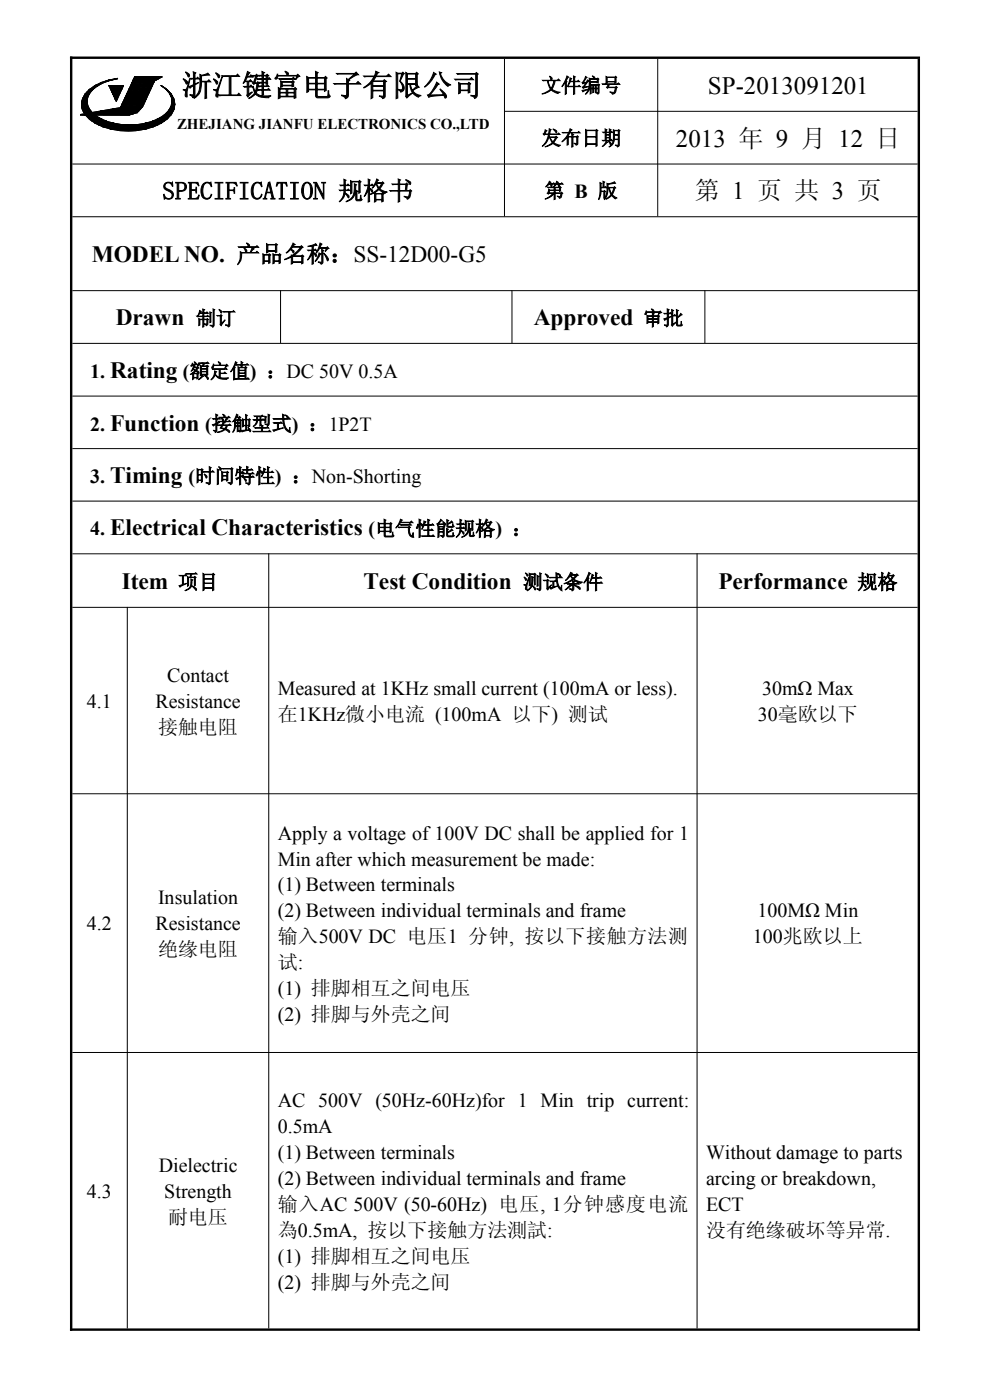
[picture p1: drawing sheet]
<svg xmlns="http://www.w3.org/2000/svg" width="210mm" height="297mm" viewBox="0 0 210 297" stroke-linecap="round" stroke-linejoin="round" font-family="sans-serif">
<path d="M14.8 12.2h180.4M15.1 12v270.3M194.9 12.5v269.8M14.8 282.1h180.4" fill="none" stroke="#000" stroke-width=".51"/>
<g fill="none" stroke="#000" stroke-width=".21">
<path d="M18 20l.7 .4h-.9zM18 20h.9zM18.2 19.8l.7 .2h-.9zM18.4 19.6l.6 .2h-.8zM18.9 19h.8zM18.9 19l.3 .6h-.8zM19 18.9l.2-.1 .6 .1zM19.2 18.8l.9-.6-.2 .6zM20.1 18.2h.7zM20.2 18.1h.6zM20.3 18.1l1.2-.6-.6 .6zM21.5 17.5h.6z"/>
<path d="M21.5 17.5l1-.3-.4 .3zM22.5 17.2l.5-.2 .1 .2zM23 17h.5zM23.1 18.2h3.1zM23.1 18.2h3.1l-1.5 3.3zM23.1 18.2l2.8 .6h-2.5zM23.1 17l1.4-.3-.8 .3zM23.4 18.8l2.4 .1h-2.3zM23.4 18.9h2.5M23.5 18.9l2.3 .1zM23.5 19h2.3M23.5 19h2.3z"/>
<path d="M23.5 19l2.1 .6h-1.8zM23.8 19.6l1.6 .2h-1.5zM23.9 19.8l1.5 .2h-1.5zM23.9 20h1.5zM24 20l1.2 .4h-1zM24.5 16.7h.4zM24.9 16.6a10.4 10.4 0 0 0-7 3.5 3.7 3.7 0 0 0 1.2 5.3 15 15 0 0 0 15.1 .7 4.5 4.5 0 0 0 2.7-5.1l-.6-1-.9-1-1.2-.9M24.9 16.6v.1a9 9 0 0 0-5.9 3.2 3.3 3.3 0 0 0 1.2 4.5 13.8 13.8 0 0 0 14.7 0 3.3 3.3 0 0 0 .3-5.5l-1-.7M26.9 20l4.4 .4h-4.6zM26.9 20h4.6M26.9 20h4.6zM26.9 19.9h4.7"/>
<path d="M26.9 19.8l4.6 .2h-4.6zM27.1 19.6l4.5 .2h-4.7zM27.3 19l4.4 .6h-4.6zM27.3 19h4.6M27.3 19h4.6zM27.3 19h4.7M27.3 18.9l4.6 .1zM27.3 18.9h4.7M27.4 18.8l4.6 .1h-4.7zM27.7 18.2l4.3 .6h-4.6zM27.7 18.2h4.6zM27.7 18.1l4.6 .1z"/>
<path d="M27.7 18.1h4.6zM28 17.5h4.6zM28 17.5l4.4 .6h-4.7zM28 17.5h4.6M28.2 17.2l4.4 .3h-4.6zM28.2 17.1h4.8M28.2 17l4.6 .2h-4.6zM28.2 17h5M28.3 17h4.7zM28.4 16.7l4.8 .3h-4.9zM28.4 16.7h5.4M28.4 16.6l5.2 .1z"/>
<path d="M28.6 16.3h5.8zM28.6 16.3l5.2 .3h-5.4zM28.6 16.3l-3.1 6.5M28.6 16.3h5.8l-1.6 .9-2.5 5.4M32.3 18.2h-4.6M32.4 18.1l-4.7 .1M34.2 18.2h.1M34.2 18.1h.1M34.2 18.2l.9 .6zM34.2 18.1v.1M35 18.8l.4 .1zM35.2 18.9l.2 .1z"/>
<path d="M35.3 19h.2zM35.3 19l.7 .6h-.3zM35.7 19.6l.5 .2h-.2zM36 19.8l.3 .2h-.3zM36 20h.4zM36 20l.6 .4h-.4zM107 12.5v33.4M139.5 12.5v33.4M15.4 34.8h179.3M17.1 24.3l1 .1h-1M17.1 24.3l1 .1zM17.1 24.4h1z"/>
<path d="M17.3 22l1.2 .1zM17.3 22.1l1.3 .1zM17.3 22.2l1.4 .4h-1.3zM17.4 21.7l1.1 .3h-1.2zM17.4 22.6l1.3 .1zM17.4 22.7l1.4 .1h-1.4zM17.4 21.5l1.1 .2h-1.1zM17.4 22.8l1.5 .3h-1.5zM17.4 23.1h1.6zM17.4 21.3l1.1 .2h-1.1zM17.4 23.1l1.7 .1h-1.6zM17.5 21l1 .3h-1.1z"/>
<path d="M17.5 21h1zM17.5 23.2l1.8 .4h-1.7zM17.6 20.7l1 .3h-1.1zM17.6 23.6l1.9 .3h-1.7zM17.8 23.9h1.6zM17.8 20.4l.8 .3h-1zM17.8 23.9h1.6l-1.5 .2zM17.9 24.1l1.5-.2 .4 .2zM17.9 24.1l.1 .2h-.9M17.9 24.1l2.1 .2h-2zM17.9 24.2h10.4M18 24.3l2.1 .1z"/>
<path d="M18.1 24.4h2zM18.1 24.4h2M18.1 24.4l3.1 .7h-2.4zM18.8 25.1h2.5zM18.8 25.1h2.5M18.8 25.1l2.8 .2h-2.6zM18.8 25.2h2.8M19 25.3h2.7zM19 25.3h2.7M19 25.3l3.5 .4h-2.9zM19.4 23.9h.2zM19.5 23.9l1.8-.3 7.9 .3z"/>
<path d="M19.5 23.9h9.7zM19.5 23.9h9.7M19.6 25.7h3zM19.6 25.7h3M19.6 23.9l8.7 .2h-8.5zM19.6 25.7l4.4 .4h-3.8zM19.8 24.1l8 .2h-7.8zM20 24.3l7.5 .1zM20.1 24.4h7.4zM20.2 26.1h3.9zM20.2 26.1l4.1 .1M20.2 26.1l4 .1z"/>
<path d="M20.2 26.2h4.1zM20.3 26.2l5.4 .2h-4.9zM20.8 26.4h5zM20.8 26.4h5M20.8 26.4l6.6 .1zM20.8 26.5h12.8M21 26.5l11.7 .3h-11zM21.3 23.6l1.9-.4 6.2 .4zM21.7 26.8l10.9 .1zM21.7 26.9h11M21.8 26.9l9.2 .5h-7.6zM23.2 23.2l.7-.1 5.8 .1z"/>
<path d="M23.2 23.2h6.6M23.4 27.4h7.5zM23.4 27.4h7.6M23.5 27.4l5.7 .3h-4zM23.9 23.1h5.9zM23.9 23.1h6M24.2 20.4l.8 .3h-.7zM24.3 23.1l1.2-.3 4.4 .3zM24.3 20.7l.6 .3h-.5zM24.4 21h.5zM24.4 21l.4 .3h-.2zM24.6 21.3h.2l-.1 .2z"/>
<path d="M25.2 27.7h3.7zM25.2 27.7h4M25.3 27.7h3.6zM25.3 27.7h3.6M25.5 22.8l-8.4 1.5M25.5 22.7h4.7M25.6 22.7l4.5 .1h-4.6zM25.6 22.6h4.7M25.6 22.6l4.6 .1zM25.8 22.2l4.5 .4h-4.7zM25.8 22.2h4.7M25.9 22.1l4.6 .1z"/>
<path d="M25.9 22.1h4.6M25.9 22l4.6 .1zM26.1 21.7l4.4 .3h-4.6zM26.1 21.6h4.7M26.2 21.5l4.5 .2h-4.6zM26.2 21.4h4.7M26.3 21.3l4.5 .2h-4.6zM26.4 21l4.5 .3h-4.6zM26.4 21h4.6M26.4 21h4.6zM26.5 20.7l4.5 .3h-4.6zM26.7 20.4l4.4 .3h-4.6z"/>
<path d="M27.4 26.5h6zM27.8 24.3l-10.7 .1M29.2 26.4h4.4zM29.2 26.4h4.4M29.2 26.4l1.5-.2 2.9 .2zM30.3 22.6l-2.8 1.8M30.7 26.2h3.4zM30.8 26.2h3.4zM30.9 26.1h3.3zM30.9 26.1l1.5-.4 1.8 .4zM32.4 25.7h2.4zM32.4 25.7h2.4"/>
<path d="M32.4 25.7l.8-.4 1.6 .4zM33.2 25.3h2.1zM33.2 25.3h2.2M33.4 25.3l.3-.2 1.7 .2zM33.4 25.2h2M33.7 25.1h1.9zM33.8 25.1l1-.7 .8 .7zM34.2 26.1l-3.5 .1M34.8 24.4h1.5zM34.9 24.4h1.4zM34.9 24.3l.2-.2 1.2 .2zM35.1 24.1l.3-.2 1 .2z"/>
<path d="M35.4 23.9l.3-.3 .9 .3zM35.4 23.9h1.2zM35.9 23.2l.8 .4h-1zM36 23.1l.9 .1h-1zM36 23.1h.9zM36.1 22.8l.8 .3h-.9zM36.2 20.4l.6 .3h-.4zM36.3 22.7l.7 .1h-.9zM36.3 22.6l.7 .1zM36.4 22.2l.6 .4h-.7zM36.4 22.1l.7 .1zM36.4 20.7l.5 .3h-.5z"/>
<path d="M36.4 22l.7 .1zM36.4 21h.5zM36.4 21l.6 .3h-.6zM36.4 21.3l.6 .2h-.5zM36.5 21.5l.5 .2h-.5zM36.5 21.7l.6 .3h-.7zM106.9 23.6h87.8M15.4 46h179.3M15.4 61.7h179.3M15.4 72.8h179.3M59.5 61.6v11.2M108.6 61.6v11.2"/>
<path d="M149.5 61.6v11.2M15.4 84h179.3M15.4 95.2h179.3M15.4 106.3h179.3M15.4 117.5h179.3M57 117.4v164.4M147.9 117.4v164.4M15.4 128.8h179.3M27 128.8v153M15.4 168.4h179.3M15.4 223.3h179.3"/>
</g>
<path d="M28.4 16.5h6" fill="none" stroke="#000" stroke-width=".31"/>
<g fill="#000">
<path d="M18 20l.7 .4h-.9zM18 20h.9l-.2 .4zM18 20h.9zM18.2 19.8l.7 .2h-.9zM18.2 19.8h.8l-.1 .2zM18.4 19.6l.6 .2h-.8zM18.4 19.6h.8l-.2 .2zM18.9 19l.3 .6h-.8zM18.9 19h.8l-.5 .6zM18.9 19h.8zM19 18.9h.8zM19 18.9l.2-.1 .6 .1z"/>
<path d="M19.2 18.8h.7l-.1 .1zM19.2 18.8l.9-.6-.2 .6zM20.1 18.2h.7l-.9 .6zM20.1 18.2h.7zM20.2 18.1h.6zM20.3 18.1h.6zM20.3 18.1l1.2-.6-.6 .6zM20.9 18.1l.6-.6h.6zM21.5 17.5h.6zM21.5 17.5l1-.3-.4 .3zM22.1 17.5l.4-.3h.6zM22.5 17.2l.5-.2 .1 .2z"/>
<path d="M23 17h.5l-.4 .2zM23.1 18.2l2.8 .6h-2.5zM23.1 18.2h3.1l-.3 .6zM23 17h.5zM23.1 17h.6zM23.5 19l2.1 .6h-1.8zM23.5 19h2.3l-.2 .6zM23.8 19.6l1.6 .2h-1.5zM23.8 19.6h1.8l-.2 .2zM23.9 19.8l1.5 .2h-1.5zM23.9 19.8h1.5v.2zM23.9 20h1.5z"/>
<path d="M24 20l1.2 .4h-1zM24 20h1.4l-.2 .4zM23.1 17l1.4-.3-.8 .3zM23.7 17l1.2-.3zM24.5 16.7h.4zM27.3 19l4.4 .6h-4.6zM27.3 19h4.6l-.2 .6zM27.7 18.2l4.3 .6h-4.6zM27.7 18.2h4.6l-.3 .6zM28 17.5l4.4 .6h-4.7zM28 17.5h4.6l-.2 .6zM34.2 18.2l.9 .6z"/>
<path d="M35 18.8l.4 .1zM35.2 18.9l.2 .1zM35.3 19h.2zM35.3 19l.7 .6h-.3zM35.3 19h.2l.5 .6zM35.7 19.6l.5 .2h-.2zM35.7 19.6l.5 .2zM36 19.8l.3 .2h-.3zM36 19.8l.3 .2zM36 20h.4zM36 20l.6 .4h-.4zM36 20h.4l.2 .4z"/>
<path d="M17.1 24.3l1 .1zM17.1 24.4h1zM17.3 22l1.2 .1zM17.3 22.1l1.3 .1zM17.3 22.2l1.4 .4h-1.3zM17.3 22.2h1.3l.1 .4zM17.4 21.7l1.1 .3h-1.2zM17.4 21.7h1.1v.3zM17.4 22.6l1.3 .1zM17.4 22.7l1.4 .1h-1.4zM17.4 22.7h1.3l.1 .1zM17.4 21.5l1.1 .2h-1.1z"/>
<path d="M17.4 21.5h1.1v.2zM17.4 22.8l1.5 .3h-1.5zM17.4 22.8h1.4l.1 .3zM17.4 23.1h1.6zM17.4 21.3l1.1 .2h-1.1zM17.4 21.3h1.1v.2zM17.4 23.1l1.7 .1h-1.6zM17.4 23.1h1.6l.1 .1zM17.5 21l1 .3h-1.1zM17.5 21h1v.3zM17.5 21h1zM17.5 21h1.1z"/>
<path d="M17.5 23.2l1.8 .4h-1.7zM17.5 23.2h1.6l.2 .4zM17.6 20.7l1 .3h-1.1zM17.6 20.7h1v.3zM17.6 23.6l1.9 .3h-1.7zM17.6 23.6h1.7l.2 .3zM17.8 23.9h1.6zM17.8 23.9h1.7zM17.8 20.4l.8 .3h-1zM17.8 20.4h.9l-.1 .3zM17.8 23.9h1.6l-1.5 .2zM17.1 24.3l.8-.2 .1 .2z"/>
<path d="M18.1 24.4h2zM18.1 24.4l3.1 .7h-2.4zM18.1 24.4h2l1.1 .7zM17.9 24.1l1.5-.2 .4 .2zM19.4 23.9l.4 .2zM19.4 23.9h.2zM21.8 26.9l9.2 .5h-7.6zM21.8 26.9h10.8l-1.6 .5zM24.2 20.4l.8 .3h-.7zM24.2 20.4h1l-.2 .3zM24.3 20.7l.6 .3h-.5zM24.3 20.7h.7l-.1 .3z"/>
<path d="M24.4 21h.5zM24.4 21l.4 .3h-.2zM24.4 21h.5l-.1 .3zM24.6 21.3h.2l-.1 .2zM33.7 25.1h1.9l-.2 .2zM33.7 25.1h1.9zM33.8 25.1h1.8zM33.8 25.1l1-.7 .8 .7zM34.8 24.4h1.5l-.7 .7zM34.8 24.4h1.5zM34.9 24.4h1.4zM34.9 24.3h1.4z"/>
<path d="M34.9 24.3l.2-.2 1.2 .2zM35.1 24.1h1.3l-.1 .2zM35.1 24.1l.3-.2 1 .2zM35.4 23.9h1.2l-.2 .2zM35.4 23.9h1.2zM35.4 23.9l.3-.3 .9 .3zM35.7 23.6h1l-.1 .3zM35.9 23.2l.8 .4h-1zM35.9 23.2h1l-.2 .4zM36 23.1l.9 .1h-1zM36 23.1h.9v.1zM36 23.1h.9z"/>
<path d="M36.1 22.8l.8 .3h-.9zM36.1 22.8h.9l-.1 .3zM36.2 20.4l.6 .3h-.4zM36.2 20.4h.4l.2 .3zM36.3 22.7l.7 .1h-.9zM36.3 22.7h.7v.1zM36.3 22.6l.7 .1zM36.3 22.6h.7zM36.4 22.2l.6 .4h-.7zM36.4 22.2h.7l-.1 .4zM36.4 22.1l.7 .1zM36.4 22.1h.7z"/>
<path d="M36.4 20.7l.5 .3h-.5zM36.4 20.7h.4l.1 .3zM36.4 22l.7 .1zM36.4 21h.5zM36.4 21l.6 .3h-.6zM36.4 21h.5l.1 .3zM36.4 21.3l.6 .2h-.5zM36.4 21.3h.6v.2zM36.5 21.5l.5 .2h-.5zM36.5 21.5h.5v.2zM36.5 21.7l.6 .3h-.7zM36.5 21.7h.5l.1 .3z"/>
</g>
<path d="M28.3 16.8h5.3M26.3 21.2h4.7" fill="none" stroke="#000" stroke-width=".26"/>
<path d="M28 17.3h4.8" fill="none" stroke="#000" stroke-width=".34"/>
<path d="M26.9 19.7h4.8M20.3 26.3h5.4M29.2 26.3h4.9" fill="none" stroke="#000" stroke-width=".24"/>
<path d="M25.6 22.4h4.9M26.7 20.2h4.8" fill="none" stroke="#000" stroke-width=".44"/>
<path d="M21 26.7h12.4M21.3 23.4h8.4M26.5 20.6h4.8" fill="none" stroke="#000" stroke-width=".32"/>
<path d="M19.6 24h9.6M26.4 20.9h4.7" fill="none" stroke="#000" stroke-width=".25"/>
<path d="M25.9 21.9h4.8" fill="none" stroke="#000" stroke-width=".35"/>
<path d="M24.3 22.9h5.8" fill="none" stroke="#000" stroke-width=".22"/>
<path d="M19.5 23.7h9.9M23.5 27.5h7.4" fill="none" stroke="#000" stroke-width=".3"/>
<path d="M19 25.5h3.5M32.4 25.5h2.9" fill="none" stroke="#000" stroke-width=".36"/>
<path d="M19.6 25.9h4.4M30.9 25.9h3.9" fill="none" stroke="#000" stroke-width=".41"/>
<text font-size="6.4" x="38.6" y="20.3">浙江键富电子有限公司</text>
<g font-size="5.3">
<text x="150.2" y="19.9">SP-2013091201</text>
<text x="143.4" y="31.1">2013 年 9 月 12 日</text>
<text x="34.5" y="42.3">SPECIFICATION 规格书</text>
<text x="147.4" y="42.3">第 1 页 共 3 页</text>
</g>
<g font-size="5">
<text x="19.5" y="55.6">MODEL NO. 产品名称：SS-12D00-G5</text>
<text x="24.6" y="68.9">Drawn</text>
<text x="113.2" y="68.9">Approved</text>
<text x="23.4" y="80.1">Rating</text>
<text x="23.4" y="91.3">Function</text>
<text x="23.4" y="102.4">Timing</text>
<text x="23.4" y="113.6">Electrical Characteristics</text>
<text x="25.8" y="124.9">Item</text>
<text x="77.1" y="124.9">Test Condition</text>
<text x="152.4" y="124.9">Performance</text>
</g>
<g font-size="4.2">
<text x="114.8" y="19.6">文件编号</text>
<text x="114.8" y="30.8">发布日期</text>
<text x="115.5" y="41.9">第 B 版</text>
<text x="41.6" y="69">制订</text>
<text x="136.4" y="69">审批</text>
<text x="19.1" y="80.1">1.</text>
<text x="38.8" y="80.1">(額定值) ：DC 50V 0.5A</text>
<text x="19.1" y="91.3">2.</text>
<text x="43.5" y="91.3">(接触型式) ：1P2T</text>
<text x="19.1" y="102.4">3.</text>
<text x="40" y="102.4">(时间特性) ：Non-Shorting</text>
<text x="19.1" y="113.6">4.</text>
<text x="78.2" y="113.6">(电气性能规格) ：</text>
<text x="37.8" y="124.9">项目</text>
<text x="111" y="124.9">测试条件</text>
<text x="181.9" y="124.9">规格</text>
<text x="35.4" y="144.6">Contact</text>
<text x="58.9" y="147.4">Measured at 1KHz small current (100mA or less).</text>
<text x="161.7" y="147.4">30mΩ Max</text>
<text x="18.4" y="150.1">4.1</text>
<text x="33" y="150.1">Resistance</text>
<text x="33.5" y="155.7">接触电阻</text>
<text x="58.9" y="152.9">在1KHz微小电流 (100mA 以下) 测试</text>
<text x="160.8" y="152.9">30毫欧以下</text>
<text x="58.9" y="178.1">Apply a voltage of 100V DC shall be applied for 1</text>
<text x="58.9" y="183.6">Min after which measurement be made:</text>
<text x="33.6" y="191.9">Insulation</text>
<text x="58.9" y="189.1">(1) Between terminals</text>
<text x="18.4" y="197.4">4.2</text>
<text x="33" y="197.4">Resistance</text>
<text x="58.9" y="194.6">(2) Between individual terminals and frame</text>
<text x="160.7" y="194.6">100MΩ Min</text>
<text x="33.5" y="202.9">绝缘电阻</text>
<text x="58.9" y="200.1">输入500V DC 电压1 分钟, 按以下接触方法测</text>
<text x="159.7" y="200.1">100兆欧以上</text>
<text x="58.9" y="205.6">试:</text>
<text x="58.9" y="211.1">(1) 排脚相互之间电压</text>
<text x="58.9" y="216.6">(2) 排脚与外壳之间</text>
<text x="58.9" y="234.8">AC 500V (50Hz-60Hz)for 1 Min trip current:</text>
<text x="58.9" y="240.3">0.5mA</text>
<text x="58.9" y="245.8">(1) Between terminals</text>
<text x="149.8" y="245.8">Without damage to parts</text>
<text x="33.7" y="248.6">Dielectric</text>
<text x="58.9" y="251.4">(2) Between individual terminals and frame</text>
<text x="149.8" y="251.4">arcing or breakdown,</text>
<text x="18.4" y="254.1">4.3</text>
<text x="34.8" y="254.1">Strength</text>
<text x="58.9" y="256.9">输入AC 500V (50-60Hz) 电压, 1分钟感度电流</text>
<text x="149.8" y="256.9">ECT</text>
<text x="35.6" y="259.6">耐电压</text>
<text x="58.9" y="262.4">為0.5mA, 按以下接触方法測試:</text>
<text x="149.8" y="262.4">没有绝缘破坏等异常.</text>
<text x="58.9" y="267.9">(1) 排脚相互之间电压</text>
<text x="58.9" y="273.4">(2) 排脚与外壳之间</text>
</g>
<text font-size="3.2" x="37.5" y="27.4">ZHEJIANG JIANFU ELECTRONICS CO.,LTD</text>
</svg>
